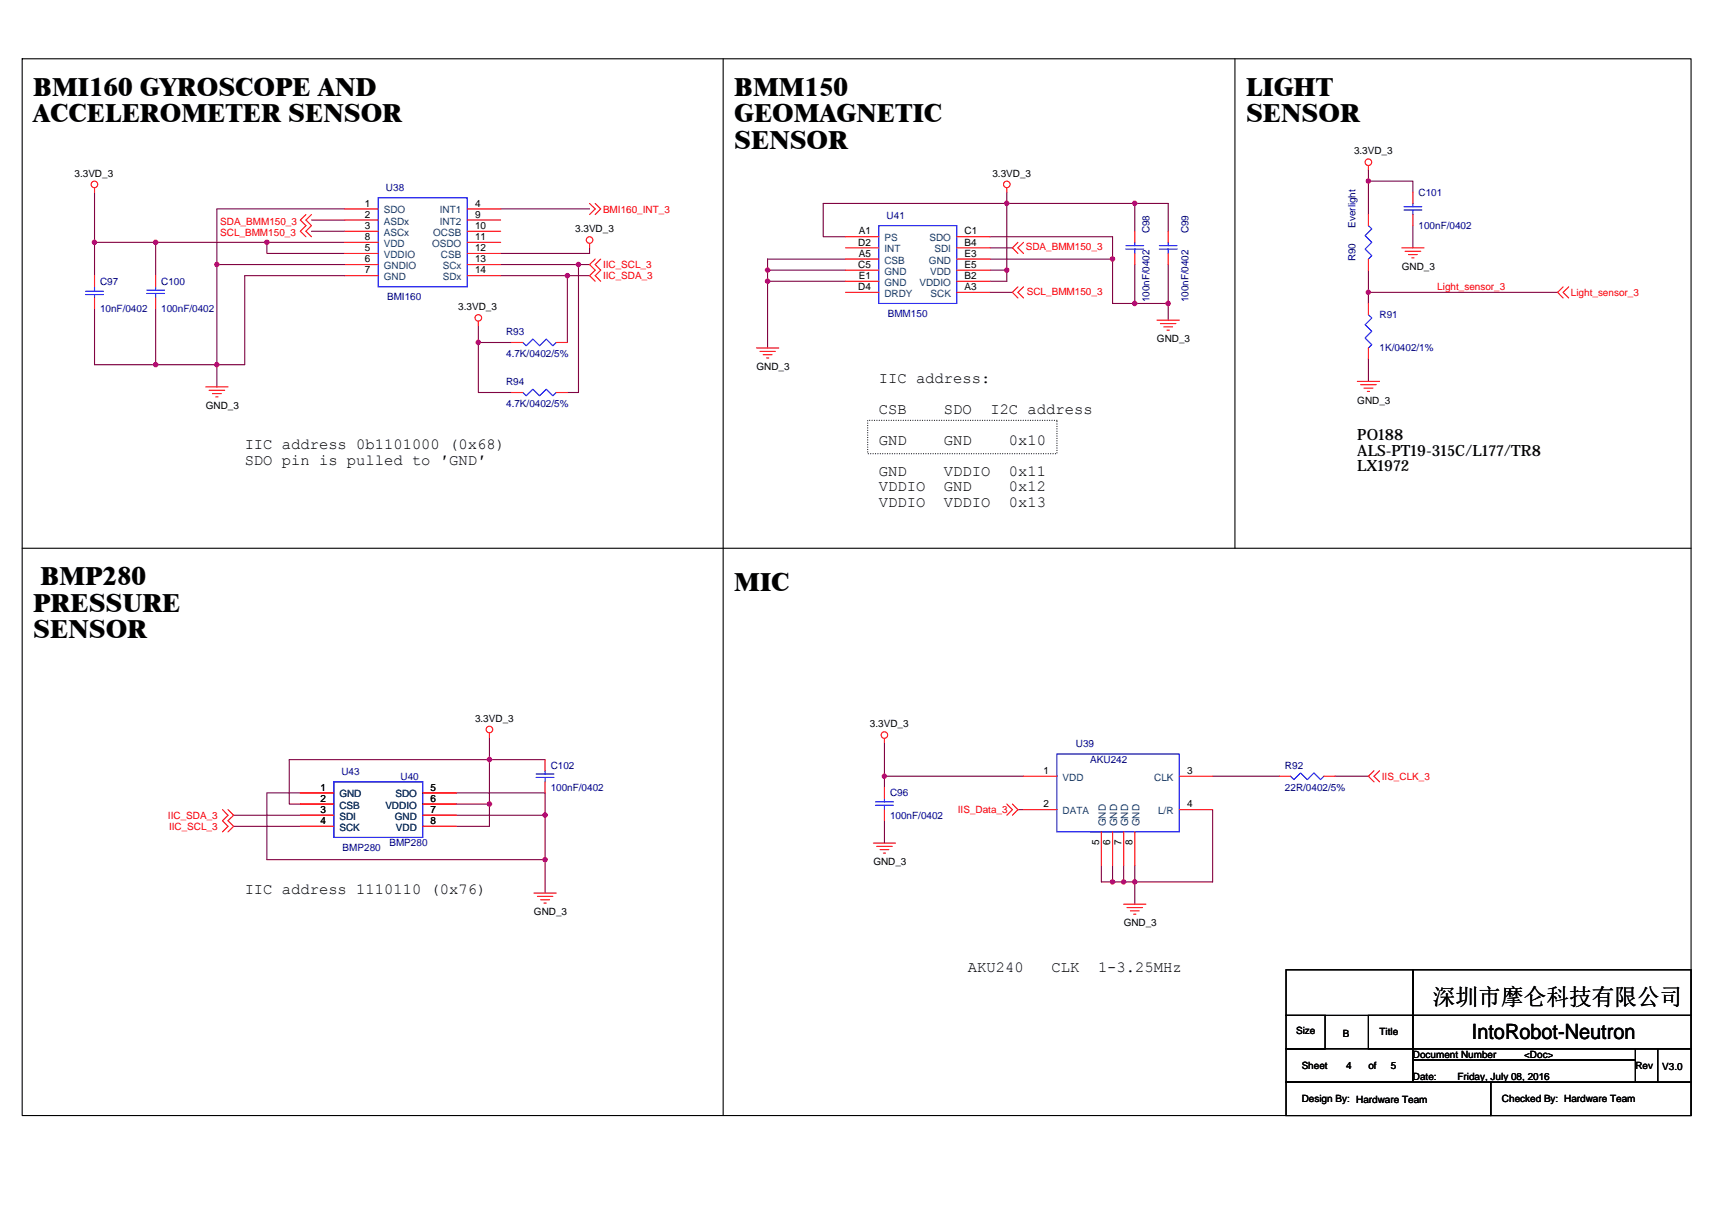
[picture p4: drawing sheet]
<svg xmlns="http://www.w3.org/2000/svg" width="297mm" height="210mm" viewBox="0 0 297 210" stroke-linecap="round" stroke-linejoin="round" font-family="sans-serif">
<g fill="none" stroke="#000" stroke-width=".19">
<path d="M3.8 10.2h289.6v183.4h-289.6zM125.5 10.2v183.4M214.3 10.2v84.9M3.8 95.1h289.6M223.1 168.3h22v7.9h-22zM223.1 176.2h6.8v5.8h-6.8zM237.4 176.2h7.7v5.8h-7.7zM245.1 176.2h48.3v5.8h-48.3zM245.1 168.3h48.3v7.9h-48.3zM223.1 182h22v5.8h-22zM223.1 187.8h35.6v5.8h-35.6zM245.1 182h38.7v1.9h-38.7z"/>
<path d="M245.1 183.9h38.7v3.9h-38.7zM258.7 187.8h34.7v5.8h-34.7zM283.8 182h3.8v5.8h-3.8zM287.6 182h5.8v5.8h-5.8z"/>
</g>
<path d="M150.6 72.9h32.8v5.8h-32.8z" fill="none" stroke="#000" stroke-width=".19" stroke-dasharray="0 .4"/>
<g fill="none" stroke="#800040" stroke-width=".19">
<path d="M16.4 33.4v8.7M54 38.2h5.8M59.8 36.3h-22.2v9.6M86.9 36.3h15.4M174.7 35.3h22.2M174.7 35.3v11.6M174.7 33.4v1.9M174.7 35.3h-31.9v5.8h3.9M196.9 35.3v4.8M196.9 35.3h5.8v4.8M237.4 31.4v5.8M237.4 29.5v1.9"/>
<path d="M237.4 31.4h7.7v2M245.1 39.2v3.8M16.4 42.1h10.6M16.4 42.1v5.7M16.4 53.6v9.7h10.6M27 42.1v5.7M27 42.1h19.3M27 53.6v9.7M37.6 45.9v17.4M37.6 45.9h22.2M46.3 42.1h13.5M46.3 42.1v1.9h13.5"/>
<path d="M54 40.1h5.8M59.8 47.8h-17.3v15.5h-4.9M83 56.5v2.9h5.8M83 59.4v8.7h5.8M86.9 45.9h13.5M86.9 47.8h11.5M98.4 47.8v11.6M98.4 47.8h3.9M100.4 45.9v22.2h-2M100.4 45.9h1.9M102.3 43v1h-15.4M133.2 46.9h13.5"/>
<path d="M133.2 48.8h13.5M133.2 46.9v1.9M133.2 48.8v11.6M146.7 45h-13.5v1.9M171.8 45h21.2M171.8 43h3.9M171.8 50.7h3.9M171.8 46.9h2.9M171.8 41.1h21.2v3.9M174.7 46.9v1.9h-2.9M193 45v7.7h3.9M196.9 45.9v6.8"/>
<path d="M196.9 52.7h5.8M202.7 52.7v2.9M202.7 45.9v6.8M237.4 50.7v2M237.4 50.7h32.9M237.4 46.9v3.8M27 63.3h10.6M37.6 63.3v3.8M237.4 62.3v3.9M52.1 137.6h-5.8v11.6h48.3M79.1 137.6h15.5v3.9M79.1 139.5h5.8"/>
<path d="M84.9 131.8h9.7M84.9 131.8v7.7M84.9 131.8h-34.7v7.7h1.9M84.9 139.5v3.9h-5.8M84.9 128v3.8M153.5 134.7h24.1M153.5 128.9v5.8M153.5 134.7v2M210.4 134.7h11.6M231.6 134.7h5.8M40.5 143.4h11.6M40.5 141.5h11.6"/>
<path d="M79.1 141.5h15.5M94.6 141.5v7.7M94.6 149.2v5.8M153.5 142.4v3.9M176.6 140.5h1M189.2 144.4h5.8M191.1 150.2v2.9h1.9M193 153.1h2M193 150.2v2.9M195 153.1h1.9M195 150.2v2.9M196.9 150.2v2.9"/>
<path d="M196.9 153.1v3.8M210.4 140.5v12.6h-13.5"/>
</g>
<g fill="#f0f" stroke="#f0f" stroke-width=".19">
<circle cx="237.4" cy="50.7" r=".38"/>
<circle cx="237.4" cy="31.4" r=".38"/>
<circle cx="100.4" cy="45.9" r=".38"/>
<circle cx="98.4" cy="47.8" r=".38"/>
<circle cx="46.3" cy="42" r=".38"/>
<circle cx="27" cy="42" r=".38"/>
<circle cx="16.4" cy="42" r=".38"/>
<circle cx="174.7" cy="35.3" r=".38"/>
<circle cx="174.7" cy="46.9" r=".38"/>
<circle cx="133.2" cy="46.9" r=".38"/>
<circle cx="133.2" cy="48.8" r=".38"/>
<circle cx="193" cy="44.9" r=".38"/>
<circle cx="202.7" cy="52.7" r=".38"/>
<circle cx="196.9" cy="52.7" r=".38"/>
<circle cx="27" cy="63.3" r=".38"/>
<circle cx="83" cy="59.4" r=".38"/>
<circle cx="37.6" cy="63.3" r=".38"/>
<circle cx="37.6" cy="45.9" r=".38"/>
<circle cx="94.6" cy="141.5" r=".38"/>
<circle cx="94.6" cy="149.2" r=".38"/>
<circle cx="84.9" cy="139.5" r=".38"/>
<circle cx="84.9" cy="131.8" r=".38"/>
<circle cx="153.4" cy="134.7" r=".38"/>
<circle cx="196.9" cy="153" r=".38"/>
<circle cx="193" cy="153" r=".38"/>
<circle cx="194.9" cy="153" r=".38"/>
<circle cx="196.9" cy="35.3" r=".38"/>
</g>
<g fill="none" stroke="#f00" stroke-width=".19">
<path d="M16.4 32.6v.8M53.1 37.2l-1 1 1 1-1 .9 1 1M54 37.2l-.9 1 .9 1-.9 .9 .9 1M59.8 36.3h5.8M59.8 38.2h5.8M81.1 36.3h5.8M81.1 38.2h5.8M102.3 35.3l1 1-1 .9M103.3 35.3l.9 1-.9 .9M174.7 32.6v.8M237.4 28.7v.8M237.4 37.2v2"/>
<path d="M245.1 33.4v1.9M245.1 37.2v2M16.4 51.7v1.9M16.4 47.8v2M27 47.8v2M27 51.7v1.9M59.8 40.1h5.8M59.8 44h5.8M59.8 45.9h5.8M59.8 47.8h5.8M59.8 42.1h5.8M81.1 40.1h5.8"/>
<path d="M81.1 42.1h5.8M81.1 44h5.8M81.1 45.9h5.8M81.1 47.8h5.8M83 55.8v.7M88.8 59.4h1.9M96.5 59.4h1.9M102.3 42.2v.8M103.3 45l-1 .9 1 1-1 .9 1 1M104.2 45l-.9 .9 .9 1-.9 .9 .9 1M146.7 41.1h5.8M146.7 43h5.8"/>
<path d="M146.7 45h5.8M146.7 46.9h5.8M146.7 48.8h5.8M146.7 50.7h5.8M166 41.1h5.8M166 43h5.8M166 45h5.8M166 46.9h5.8M166 48.8h5.8M166 50.7h5.8M176.6 42.1l-.9 .9 .9 1M176.6 49.8l-.9 .9 .9 1"/>
<path d="M177.6 42.1l-1 .9 1 1M177.6 49.8l-1 .9 1 1M196.9 40.1v2M196.9 44v1.9M200.7 55.6h3.9M201.3 56.2h2.7M201.9 56.7h1.6M202.5 57.3h.4M202.7 40.1v2M202.7 44v1.9M237.4 45v1.9M237.4 52.7v1.9"/>
<path d="M243.2 43h3.9M243.8 43.6h2.7M244.4 44.2h1.5M245 44.7h.3M271.2 49.8l-.9 .9 .9 1M272.2 49.8l-1 .9 1 1M35.7 67.1h3.9M36.3 67.7h2.7M36.9 68.3h1.5M37.4 68.9h.4M88.8 68.1h1.9M96.5 68.1h1.9"/>
<path d="M131.3 60.4h3.8M131.8 61h2.7M132.4 61.6h1.6M133 62.1h.4M235.5 66.2h3.8M236.1 66.8h2.7M236.7 67.4h1.5M237.2 67.9h.4M237.4 60.4v1.9M52.1 137.6h5.8M52.1 139.5h5.8M73.3 137.6h5.8"/>
<path d="M73.3 139.5h5.8M84.9 127.2v.8M94.6 131.8v2M94.6 135.7v1.9M153.5 128.1v.8M153.5 136.7v1.9M174.7 139.5l1 1-1 1M175.7 139.5l.9 1-.9 1M177.6 134.7h5.8M204.6 134.7h5.8M222 134.7h1.9M229.7 134.7h1.9"/>
<path d="M238.4 133.8l-1 .9 1 1M239.3 133.8l-.9 .9 .9 1M38.6 140.5l1 1-1 .9 1 1-1 1M39.6 140.5l.9 1-.9 .9 .9 1-.9 1M52.1 141.5h5.8M52.1 143.4h5.8M73.3 141.5h5.8M73.3 143.4h5.8M92.6 155h3.9M93.2 155.6h2.7M93.8 156.1h1.6M94.4 156.7h.4"/>
<path d="M151.5 146.3h3.9M152.1 146.9h2.7M152.7 147.4h1.5M153.3 148h.3M153.5 140.5v1.9M177.6 140.5h5.8M191.1 144.4v5.8M193 144.4v5.8M195 156.9h3.8M195 144.4v5.8M195.5 157.5h2.7M196.1 158.1h1.6"/>
<path d="M196.7 158.6h.4M196.9 144.4v5.8M204.6 140.5h5.8"/>
<circle cx="16.4" cy="32" r=".57"/>
<circle cx="174.7" cy="32" r=".57"/>
<circle cx="237.4" cy="28.1" r=".57"/>
<circle cx="83" cy="55.2" r=".57"/>
<circle cx="102.3" cy="41.7" r=".57"/>
<circle cx="84.9" cy="126.6" r=".57"/>
<circle cx="153.4" cy="127.6" r=".57"/>
</g>
<g fill="none" stroke="#00f" stroke-width=".19">
<path d="M65.6 34.3h15.5v15.5h-15.5zM152.5 39.2h13.5v13.5h-13.5zM237.4 39.2l.6 .5-1.1 1.2 1.1 1.2-1.1 1.1 1.1 1.2-.6 .6M243.6 35.9h3.1M243.6 36.4h3.1M245.1 36.4v.8M245.1 35.3v.6M14.9 51.1h3M14.9 50.5h3M16.4 49.8v.7M16.4 51.1v.6M25.5 50.4h3.1"/>
<path d="M25.5 50.9h3.1M27 50.9v.8M27 49.8v.6M90.7 59.4l.6 .6 1.2-1.2 1.1 1.2 1.2-1.2 1.1 1.2 .6-.6M195.3 42.6h3.1M195.3 43.2h3.1M196.9 43.2v.8M196.9 42.1v.5M201.1 42.6h3.1M201.1 43.2h3.1M202.7 43.2v.8M202.7 42.1v.5"/>
<path d="M237.4 54.6l.6 .6-1.1 1.1 1.1 1.2-1.1 1.2 1.1 1.1-.6 .6M90.7 68.1l.6 .6 1.2-1.2 1.1 1.2 1.2-1.2 1.1 1.2 .6-.6M57.9 135.7h15.4v9.6h-15.4zM93 134.3h3.1M93 134.9h3.1M94.6 134.9v.8M94.6 133.8v.5M151.9 139.1h3.1M151.9 139.7h3.1M153.5 139.7v.8M153.5 138.6v.5M183.4 130.9h21.2v13.5h-21.2z"/>
<path d="M223.9 134.7l.6 .6 1.2-1.2 1.1 1.2 1.2-1.2 1.1 1.2 .6-.6"/>
</g>
<g font-size="4.6">
<text x="5.8" y="16.6">BMI160 GYROSCOPE AND</text>
<text x="127.4" y="16.6">BMM150</text>
<text x="216.2" y="16.6">LIGHT</text>
<text x="5.8" y="21.2">ACCELEROMETER SENSOR</text>
<text x="127.4" y="21.2">GEOMAGNETIC</text>
<text x="216.2" y="21.2">SENSOR</text>
<text x="127.4" y="25.8">SENSOR</text>
<text x="7" y="101.6">BMP280</text>
<text x="5.8" y="106.2">PRESSURE</text>
<text x="127.4" y="102.5">MIC</text>
<text x="5.8" y="110.8">SENSOR</text>
</g>
<text font-size="4" x="248.6" y="174.4">深圳市摩仑科技有限公司</text>
<text font-size="3.7" x="255.4" y="180.3">IntoRobot-Neutron</text>
<g font-size="2.7">
<text x="152.5" y="66.4">IIC address:</text>
<text x="152.5" y="71.8">CSB</text>
<text x="163.8" y="71.8">SDO</text>
<text x="171.8" y="71.8">I2C address</text>
<text x="42.5" y="78">IIC address 0b1101000 (0x68)</text>
<text x="152.5" y="77.2">GND</text>
<text x="163.8" y="77.2">GND</text>
<text x="175.1" y="77.2">0x10</text>
<text x="235.5" y="76.4">PO188</text>
<text x="42.5" y="80.7">SDO pin is pulled to ′GND′</text>
<text x="152.5" y="82.5">GND</text>
<text x="163.8" y="82.5">VDDIO</text>
<text x="175.1" y="82.5">0x11</text>
<text x="235.5" y="79.1">ALS-PT19-315C/L177/TR8</text>
<text x="235.5" y="81.7">LX1972</text>
<text x="152.5" y="85.2">VDDIO</text>
<text x="152.5" y="87.9">VDDIO</text>
<text x="163.8" y="85.2">GND</text>
<text x="163.8" y="87.9">VDDIO</text>
<text x="175.1" y="85.2">0x12</text>
<text x="175.1" y="87.9">0x13</text>
<text x="42.5" y="155.2">IIC address 1110110 (0x76)</text>
<text x="167.9" y="168.7">AKU240</text>
<text x="182.4" y="168.7">CLK</text>
<text x="190.5" y="168.7">1-3.25MHz</text>
</g>
<g font-size="1.7">
<text x="234.9" y="26.8">3.3VD_3</text>
<text x="12.9" y="30.7">3.3VD_3</text>
<text x="63.3" y="35.9">1</text>
<text x="82.4" y="35.9">4</text>
<text x="172.2" y="30.7">3.3VD_3</text>
<text x="63.3" y="37.8">2</text>
<text x="63.3" y="39.7">3</text>
<text x="63.3" y="41.7">8</text>
<text x="82.4" y="39.7">10</text>
<text x="82.4" y="41.7">11</text>
<text x="82.4" y="37.8">9</text>
<text x="99.8" y="40.3">3.3VD_3</text>
<text x="149" y="40.7">A1</text>
<text x="167.4" y="40.7">C1</text>
<text x="63.3" y="43.6">5</text>
<text x="63.3" y="45.5">6</text>
<text x="63.3" y="47.4">7</text>
<text x="82.4" y="45.5">13</text>
<text x="82.4" y="47.4">14</text>
<text x="82.4" y="43.6">12</text>
<text x="148.9" y="42.6">D2</text>
<text x="148.9" y="46.5">C5</text>
<text x="149" y="44.6">A5</text>
<text x="167.4" y="46.5">E5</text>
<text x="167.4" y="42.6">B4</text>
<text x="167.4" y="44.6">E3</text>
<text x="243.2" y="46.9">GND_3</text>
<text x="79.5" y="53.8">3.3VD_3</text>
<text x="148.9" y="50.3">D4</text>
<text x="149" y="48.4">E1</text>
<text x="167.4" y="48.4">B2</text>
<text x="167.4" y="50.3">A3</text>
<text x="200.7" y="59.4">GND_3</text>
<text x="131.3" y="64.3">GND_3</text>
<text x="35.7" y="71">GND_3</text>
<text x="235.5" y="70">GND_3</text>
<text x="82.4" y="125.3">3.3VD_3</text>
<text x="150.9" y="126.2">3.3VD_3</text>
<text x="55.6" y="137.2">1</text>
<text x="74.7" y="137.2">5</text>
<text x="181.1" y="134.3">1</text>
<text x="206" y="134.3">3</text>
<text x="55.6" y="139.1">2</text>
<text x="55.6" y="141.1">3</text>
<text x="55.6" y="143">4</text>
<text x="74.7" y="139.1">6</text>
<text x="74.7" y="141.1">7</text>
<text x="74.7" y="143">8</text>
<text x="181.1" y="140.1">2</text>
<text x="206" y="140.1">4</text>
<text x="190.7" y="146.7" transform="rotate(-90 190.7 146.7)">5</text>
<text x="192.6" y="146.7" transform="rotate(-90 192.6 146.7)">6</text>
<text x="194.6" y="146.7" transform="rotate(-90 194.6 146.7)">7</text>
<text x="196.5" y="146.7" transform="rotate(-90 196.5 146.7)">8</text>
<text x="151.5" y="150.2">GND_3</text>
<text x="92.6" y="158.8">GND_3</text>
<text x="195" y="160.8">GND_3</text>
<text x="224.9" y="179.5">Size</text>
<text x="233" y="179.9">B</text>
<text x="239.3" y="179.7">Title</text>
<text x="225.8" y="185.5">Sheet</text>
<text x="233.6" y="185.5">4</text>
<text x="237.4" y="185.5">of</text>
<text x="241.3" y="185.5">5</text>
<text x="245.1" y="183.6">Document Number</text>
<text x="264.5" y="183.6">&lt;Doc&gt;</text>
<text x="283.8" y="185.5">Rev</text>
<text x="288.4" y="185.7">V3.0</text>
<text x="225.8" y="191.3">Design By: Hardware Team</text>
<text x="245.1" y="187.4">Date:</text>
<text x="252.9" y="187.4">Friday, July 08, 2016</text>
<text x="260.6" y="191.3">Checked By: Hardware Team</text>
</g>
<g font-size="1.7" fill="#000080">
<text x="67" y="33.2">U38</text>
<text x="246.1" y="34">C101</text>
<text x="153.8" y="38">U41</text>
<text x="199.5" y="40.5" transform="rotate(-90 199.5 40.5)">C98</text>
<text x="206.2" y="40.5" transform="rotate(-90 206.2 40.5)">C99</text>
<text x="235.2" y="39.5" transform="rotate(-90 235.2 39.5)">Everlight</text>
<text x="246.1" y="39.7">100nF/0402</text>
<text x="235.2" y="45.3" transform="rotate(-90 235.2 45.3)">R90</text>
<text x="17.4" y="49.4">C97</text>
<text x="28" y="49.4">C100</text>
<text x="67.2" y="52.1">BMI160</text>
<text x="199.5" y="52.5" transform="rotate(-90 199.5 52.5)">100nF/0402</text>
<text x="206.2" y="52.5" transform="rotate(-90 206.2 52.5)">100nF/0402</text>
<text x="17.4" y="54.2">10nF/0402</text>
<text x="28" y="54.2">100nF/0402</text>
<text x="87.8" y="58.1">R93</text>
<text x="154" y="55">BMM150</text>
<text x="239.3" y="55.2">R91</text>
<text x="87.8" y="61.9">4.7K/0402/5%</text>
<text x="239.3" y="61">1K/0402/1%</text>
<text x="87.8" y="66.8">R94</text>
<text x="87.8" y="70.6">4.7K/0402/5%</text>
<text x="186.7" y="129.7">U39</text>
<text x="59.2" y="134.5">U43</text>
<text x="69.5" y="135.3">U40</text>
<text x="95.5" y="133.4">C102</text>
<text x="95.5" y="137.2">100nF/0402</text>
<text x="189.2" y="132.4">AKU242</text>
<text x="222.9" y="133.4">R92</text>
<text x="222.9" y="137.2">22R/0402/5%</text>
<text x="154.4" y="138.2">C96</text>
<text x="154.4" y="142">100nF/0402</text>
<text x="59.5" y="147.6">BMP280</text>
<text x="67.6" y="146.9">BMP280</text>
</g>
<g font-size="1.7" fill="#f00">
<text x="38.2" y="39">SDA_BMM150_3</text>
<text x="38.2" y="40.9">SCL_BMM150_3</text>
<text x="104.6" y="37">BMI160_INT_3</text>
<text x="104.6" y="46.5">IIC_SCL_3</text>
<text x="178" y="43.4">SDA_BMM150_3</text>
<text x="104.6" y="48.4">IIC_SDA_3</text>
<text x="178.2" y="51.1">SCL_BMM150_3</text>
<text x="249.4" y="50.2">Light_sensor_3</text>
<text x="272.6" y="51.3">Light_sensor_3</text>
<text x="239.8" y="135.3">IIS_CLK_3</text>
<text x="29.1" y="142">IIC_SDA_3</text>
<text x="29.3" y="144">IIC_SCL_3</text>
<text x="166.2" y="141.1">IIS_Data_3</text>
</g>
<g font-size="1.7" fill="#004080">
<text x="66.6" y="37">SDO</text>
<text x="66.6" y="39">ASDx</text>
<text x="66.6" y="40.9">ASCx</text>
<text x="75.2" y="40.9">OCSB</text>
<text x="76.3" y="37">INT1</text>
<text x="76.3" y="39">INT2</text>
<text x="153.5" y="41.9">PS</text>
<text x="161.3" y="41.9">SDO</text>
<text x="66.6" y="44.8">VDDIO</text>
<text x="66.6" y="46.7">GNDIO</text>
<text x="66.6" y="42.8">VDD</text>
<text x="75" y="42.8">OSDO</text>
<text x="76.5" y="44.8">CSB</text>
<text x="76.8" y="46.7">SCx</text>
<text x="153.5" y="43.8">INT</text>
<text x="153.5" y="45.7">CSB</text>
<text x="153.5" y="47.7">GND</text>
<text x="161.2" y="45.7">GND</text>
<text x="161.4" y="47.7">VDD</text>
<text x="162.1" y="43.8">SDI</text>
<text x="66.6" y="48.6">GND</text>
<text x="76.8" y="48.6">SDx</text>
<text x="153.5" y="49.6">GND</text>
<text x="153.5" y="51.5">DRDY</text>
<text x="159.5" y="49.6">VDDIO</text>
<text x="161.5" y="51.5">SCK</text>
<text x="184.4" y="135.5">VDD</text>
<text x="200.3" y="135.5">CLK</text>
<text x="58.9" y="138.4">GND</text>
<text x="58.9" y="140.3">CSB</text>
<text x="58.9" y="142.3">SDI</text>
<text x="66.9" y="140.3">VDDIO</text>
<text x="68.5" y="142.3">GND</text>
<text x="68.6" y="138.4">SDO</text>
<text x="184.4" y="141.3">DATA</text>
<text x="191.9" y="143.4" transform="rotate(-90 191.9 143.4)">GND</text>
<text x="193.8" y="143.4" transform="rotate(-90 193.8 143.4)">GND</text>
<text x="195.8" y="143.4" transform="rotate(-90 195.8 143.4)">GND</text>
<text x="197.7" y="143.4" transform="rotate(-90 197.7 143.4)">GND</text>
<text x="200.9" y="141.3">L/R</text>
<text x="58.9" y="144.2">SCK</text>
<text x="68.7" y="144.2">VDD</text>
</g>
</svg>
